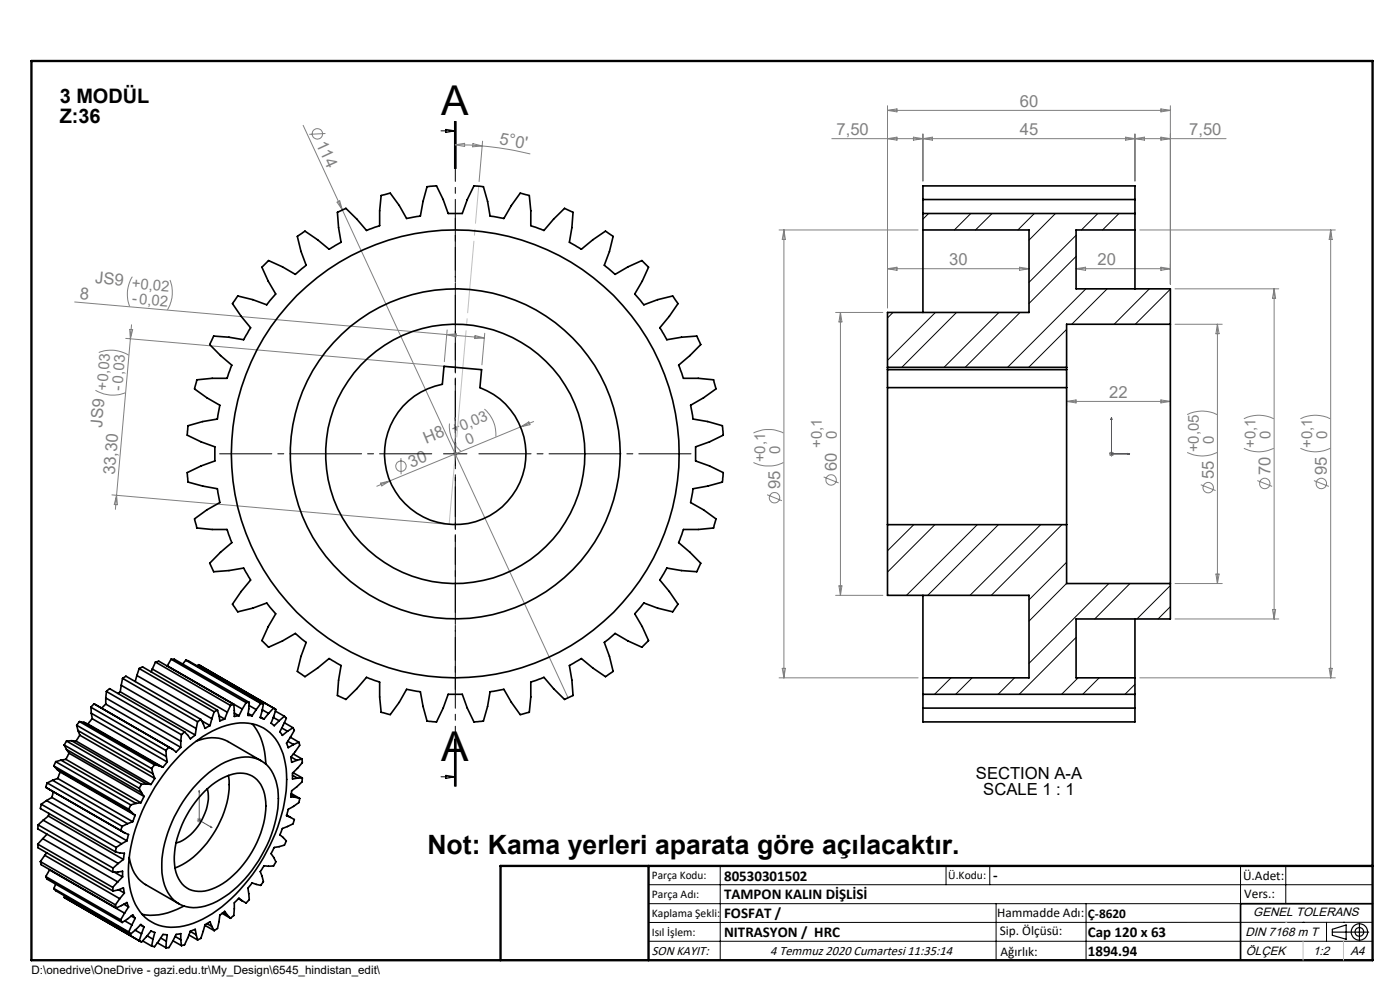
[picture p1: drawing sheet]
<svg xmlns="http://www.w3.org/2000/svg" width="297mm" height="210mm" viewBox="0 0 297 210" stroke-linecap="round" stroke-linejoin="round" font-family="sans-serif">
<g fill="none" stroke="#808080" stroke-width=".21">
<path d="M64.3 26.6l8.3 17.9M69 28.3l-3.4 .2M96.6 30.7l5.7 .3M96.6 30.7l2-.3v.7zM100.3 30.5l2 .5-2 .1zM102.3 31l1.1 .1a66.5 66.5 0 0 1 9.1 1.6M102.4 29.9l-.8 8.6M176.5 29.4h83.6M188.3 22.4v42.9M188.3 23.4h60M188.3 23.4l2-.3v.6zM188.3 29.4l2-.3v.6z"/>
<path d="M193.8 29.1l4 .6v-.6l-4 .6zM195.8 28.4v10M238.8 29.1v.6l4-.6v.6zM240.8 28.4v10M246.3 23.1l2 .3-2 .3zM246.3 29.1l2 .3-2 .3zM248.3 22.4v37.9M28.1 58.7a7 7 0 0 0-.6 6.3M36.1 59.4a7.1 7.1 0 0 1-.6 6.3M71.5 42.9l.6-.3 .5 1.9zM72.6 44.5l47.9 103.5M165.3 48.8h29.5"/>
<path d="M166.3 48.8v95M166.3 48.8l.3 2h-.7zM188.3 57l2-.3v.7zM188.3 57h30M216.3 56.7l2 .3-2 .4zM228.3 57h20M228.3 57l2-.3v.7zM241.8 48.8h41.5M246.3 56.7l2 .3-2 .4zM282.3 48.8l.3 2h-.6zM282.3 48.8v95M15.8 64.1l86.9 7.6"/>
<path d="M21 74.8a7 7 0 0 1 6.3 .5M26.7 71.8l70.5 6.2M27.5 69.9h.7l-.5 2zM27.7 71.9l-3 33.1M27.9 68.9l-.2 3M94.8 71l2-.2-.1 .7zM94.9 70l-.6 6.7M100.8 71.2l1.9 .5-2 .1zM102.8 70.7l-.6 6.7M177.3 66.3h10M178.3 66.3v60M178.3 66.3l.3 2h-.6z"/>
<path d="M226.3 78.9v7.2M248.3 69.8v16.3M249.3 68.8h10M249.3 61.3h22M258.3 68.8v55M258.3 68.8l.3 2h-.6zM270.3 61.3v70M270.3 61.3l.3 2h-.7zM20.2 82.8a7.1 7.1 0 0 0 6.4 .5M85.1 97.2v3.4M95.4 89.8a7 7 0 0 0 2.4 5.9M96.1 96.3h1"/>
<path d="M96.2 95.9l.7 .7M96.6 95.8v1M96.9 95.9l-.7 .7M102.8 86.8a7.1 7.1 0 0 1 2.4 5.8M110.5 90.5l-27.8 11.5M110.5 90.5l1.7-1 .2 .6zM113.2 89.4l-2.7 1.1M159.8 98.1a7.2 7.2 0 0 0 6.4 0M159.8 91.9a7.2 7.2 0 0 1 6.4 0M226.3 85.2h22M226.3 85.2l2-.4v.7zM235.3 96.3h1"/>
<path d="M235.4 95.9l.7 .7M235.8 95.8v1M236.1 95.9l-.7 .7M246.3 84.8l2 .4-2 .3zM251.8 96a7.2 7.2 0 0 0 6.4 0M251.8 87.9a7.2 7.2 0 0 1 6.4 0M263.9 95.1a7.1 7.1 0 0 0 6.3 0M263.9 88.8a7.1 7.1 0 0 1 6.3 0M275.9 95.1a7.1 7.1 0 0 0 6.3 0M275.9 88.8a7.1 7.1 0 0 1 6.3 0M23.7 105l70.6 6.2M24.7 105l-.2 3"/>
<path d="M24.7 105l.2 2.1-.7-.1zM80.8 102.5l1.9-.5-1.7 1.1zM82.7 102l-2.8 1.1M162.7 104.9l3.2 1.3M174.7 101.2l3.2 1.2M254.7 102.8l3.2 1.3M266.7 101.9l3.2 1.3M278.7 101.9l3.2 1.3M177.3 126.3h10M178 124.3h.6l-.3 2zM249.3 123.8h10M249.3 131.3h22"/>
<path d="M258 121.8h.6l-.3 2zM269.9 129.3h.7l-.3 2zM165.3 143.8h29.5M165.9 141.8h.7l-.3 2zM241.8 143.8h41.5M282 141.8h.6l-.3 2zM41.8 174h1M41.9 173.6l.7 .7M42.3 173.5v1M42.6 173.6l-.7 .7"/>
<circle cx="67.3" cy="28.4" r="1.11"/>
<circle cx="85" cy="98.9" r="1.11"/>
<circle cx="164.3" cy="105.6" r="1.1"/>
<circle cx="176.3" cy="101.8" r="1.1"/>
<circle cx="256.3" cy="103.4" r="1.11"/>
<circle cx="268.3" cy="102.6" r="1.11"/>
<circle cx="280.3" cy="102.6" r="1.11"/>
</g>
<g fill="none" stroke="#000" stroke-width=".25">
<path d="M282.6 197.7h7.8M282.6 197.1l3-.9v3l-3-.8zM288.4 195.8v3.8M106.2 203.7h185"/>
<circle cx="288.4" cy="197.7" r="1.74"/>
<circle cx="288.4" cy="197.7" r=".93"/>
</g>
<path d="M96.6 96.3h.1M96.6 96.2v.2zM96.6 88.6v.4v-.4M96.6 88.6v7.7M235.8 88.6l.1 .4h-.2zM235.8 88.6v7.7h3.8M239.3 96.2l.3 .1-.3 .1zM42.3 167.7v.4l-.1-.1zM42.3 167.7v6.3l2.7 1.6M44.7 175.3l.3 .3-.3-.1z" fill="none" stroke="#00f" stroke-width=".21"/>
<path d="M91.6 96.3h-45M96.6 91.3v-45M101.6 96.3h45M96.6 101.3v45" fill="none" stroke="#000" stroke-width=".21" stroke-dasharray="15.2 1.3 1.3 1.3" stroke-dashoffset="4.2"/>
<path d="M96.6 25.8v141" fill="none" stroke="#000" stroke-width=".21" stroke-dasharray="6.3 1.3 1.3 1.3" stroke-dashoffset="3.8"/>
<g fill="none" stroke="#000" stroke-width=".21">
<path d="M93.6 27.8h3M94.6 27.4l2 .4-2 .3zM96.4 25.8v10M96.6 25.8v10M96.8 25.8v10M94.1 96.3h5M96.6 93.8v5M96.4 156.8v10M96.6 156.8v10M96.8 156.8v10zM93.6 164.8h3M94.6 164.5l2 .3-2 .3z"/>
<path d="M137.6 187.7h153.6M137.6 191.7h153.6M137.6 199.7h153.6M152.8 183.7v20M200.7 183.7v4M210 183.7v4M211.3 191.7v12M230.4 191.7v12M263.2 183.7v20M272.8 183.7v8M276.4 195.6h.1M281.4 195.6v4.1"/>
<path d="M285 195.6h.1M291.2 195.6l-153.6 .1"/>
</g>
<path d="M291.2 191.7h-28v12" fill="none" stroke="#000" stroke-width=".35"/>
<path d="M6.7 12.9h284.5v190.8h-284.5zM137.6 183.7v20M291.2 183.7h-185v20" fill="none" stroke="#000" stroke-width=".5"/>
<path d="M98.2 78l-2.9 33.2" fill="none" stroke="#c0c0c0" stroke-width=".21" stroke-dasharray="15.2 1.3 1.3 1.3" stroke-dashoffset=".5"/>
<path d="M101.6 39.5l-3.4 38.5" fill="none" stroke="#c0c0c0" stroke-width=".21" stroke-dasharray="15.2 1.3 1.3 1.3" stroke-dashoffset="7.3"/>
<path d="M276.4 199.7v4M285 199.7v4" fill="none" stroke="#c0c0c0" stroke-width=".21"/>
<path d="M272.8 195.6h.1" fill="none" stroke="#c0c0c0" stroke-width=".25"/>
<g fill="#00f">
<path d="M44.7 175.3l.3 .3-.3-.1zM42.3 167.7v.4l-.1-.1zM96.6 96.2v.2zM96.6 88.6v.4z"/>
<path d="M239.3 96.2l.3 .1-.3 .1zM235.8 88.6l.1 .4h-.2zM239.3 96.2l.3 .1-.3 .1zM235.8 88.6l.1 .4h-.2z"/>
</g>
<g fill="none" stroke="#000" stroke-width=".35">
<path d="M55.6 56.7l1.4-1.4 2.9 1.3 2.8 1.6 2.2-1.9-1-3-.8-3.1 1.6-1.2 2.7 1.9 2.4 2 .3-.2 2.3-1.3-.6-3.1-.2-3.3 1.8-.8 2.3 2.3 2.1 2.4 2.7-1v-3.2l.4-3.2 1.9-.5 1.9 2.6 1.6 2.7 2.9-.5 .5-3.1 .9-3.1 1.8-.2h.2l1.4 2.9 1.1 3h3l1-3 1.4-2.9 2.1 .2 .8 3.1 .6 3.1 2.9 .5 1.6-2.7 1.8-2.6 2 .5 .3 3.2v3.2l2.8 1 2-2.4 2.4-2.3 1.8 .8-.3 3.3-.5 3.1 2.5 1.5 2.5-2 2.6-1.9 1.7 1.2-.8 3.1-1.1 3 2.3 1.9 2.7-1.6 3-1.3 1.4 1.4-1.4 2.9-1.5 2.8 1.9 2.3 2.9-1.1 3.2-.8 1.1 1.6-1.8 2.7-2 2.4 1.5 2.6 3.1-.6 3.2-.2 .9 1.8-2.3 2.3-2.4 2.1 1 2.7h3.1l3.3 .4 .5 1.9-2.6 1.9-2.8 1.6 .5 2.9 3.1 .5 3.1 .9 .2 1.8v.2l-2.9 1.4-2.9 1.1v3l2.9 1 2.9 1.5-.2 2-3.1 .8-3.1 .6-.5 2.9 2.8 1.6 2.6 1.9-.5 1.9-3.3 .3h-3.1l-1 2.8 2.4 2 2.3 2.4-.9 1.8-3.2-.3-3.1-.5-1.3 2.2-.2 .3 2 2.5 1.8 2.7-1.1 1.6-3.2-.8-2.9-1.1-1.9 2.3 1.5 2.7 1.4 3-1.4 1.4-3-1.3-2.7-1.6-2.3 1.9 1.1 2.9 .8 3.2-1.7 1.1-2.6-1.8-2.5-2-2.5 1.5 .5 3.1 .3 3.2-1.8 .9-2.4-2.3-2-2.4-2.8 1v3.1l-.3 3.3-2 .5-1.8-2.6-1.6-2.8-2.9 .5-.6 3.2-.8 3.1-1.8 .1h-.3l-1.4-2.9-1-2.9h-3l-1.1 2.9-1.4 2.9-2-.1-.9-3.1-.5-3.2-2.9-.5-1.6 2.8-1.9 2.6-1.9-.5-.4-3.3v-3.1l-2.7-1-2.1 2.4-2.3 2.3-1.8-.9 .2-3.2 .6-3.1-2.3-1.3-.3-.2-2.4 2-2.7 1.8-1.6-1.1 .8-3.2 1-2.9-2.2-1.9-2.8 1.6-2.9 1.3-1.4-1.4 1.3-3 1.6-2.7-1.9-2.3-3 1.1-3.2 .8-1.1-1.6 1.9-2.7 2-2.5-.2-.3-1.3-2.2-3.1 .5-3.3 .3-.8-1.8 2.3-2.4 2.4-2-1-2.8h-3.2l-3.2-.3-.5-1.9 2.6-1.9 2.7-1.6-.5-2.9-3.1-.6-3.1-.8-.2-1.8v-.2l3-1.5 2.9-1v-3l-2.9-1.1-3-1.4 .2-2 3.1-.9 3.1-.5 .5-2.9-2.7-1.6-2.6-1.9 .5-1.9 3.2-.4h3.2l1-2.7-2.4-2.1-2.3-2.3 .8-1.8 3.3 .2 3.1 .6 1.5-2.6-2-2.4-1.9-2.7 1.1-1.6 3.2 .8 3 1.1 1.9-2.3-1.6-2.8zM195.8 48.8v17.5M195.8 48.8h22.5v17.5h-30v15.9M195.8 48.8v-9.4h45v9.4M195.8 45.3h45M195.8 42.3h45M240.8 48.8v12.5M240.8 48.8h-12.5v12.5h20v7.5M188.3 77.9h38M188.3 78.4h38M248.3 68.8v55M248.3 68.8h-22v13.4"/>
<path d="M85.5 86.2a15.3 15.3 0 0 1 8.3-4.7l.4-3.8 8 .7-.4 3.8a15 15 0 0 1 8.1 21.1 15 15 0 0 1-22 5.3 15 15 0 0 1-2.4-22.4zM188.3 82.2v29.1M188.3 82.2h38M226.3 82.2v29.1M188.3 111.3v15h30v17.5h-22.5M188.3 111.3h38M226.3 111.3v12.5h22M36.3 139.8h.7l15.9 9.2M36.3 139.8l15.9 9.2M36.3 139.8l-.8 1.4M195.8 126.3v17.5M240.8 131.3v12.5"/>
<path d="M248.3 123.8v7.5h-20v12.5h12.5M13.6 158l15.9 9.2M13.6 158l.5 1M14.1 157.2l-.5 .8M14.1 157.2l15.9 9.2M14.1 159l15.9 9.2M14.1 159l.5 .8M14.6 159.8l-.6 1.3M14.6 159.8l16 9.1M15.2 157.1l-1.1 .1M15.2 157.1l15.9 9.2M15.2 157.1l.9 .1"/>
<path d="M16.1 157.2l15.9 9.2M16.3 153.8l15.9 9.2M16.3 153.8l.2 1.2M16.5 155l16 9.1M16.5 155l.4 1M16.9 153.1l-.6 .7M16.9 153.1l15.9 9.1M16.9 153.1l.9 .1M16.9 156l-.8 1.2M16.9 156l15.9 9.1M17.8 153.2l15.9 9.2M17.8 153.2l.9 .4"/>
<path d="M18.7 153.6l15.9 9.2M19.3 150l15.9 9.2M19.3 150l.1 1.3M19.4 151.3l15.9 9.2M19.4 151.3l.2 1.2M19.6 152.5l-.9 1.1M19.6 152.5l15.9 9.1M19.9 149.3l-.6 .7M19.9 149.3l16.8 9.7M19.9 149.3l.8 .4M22.4 149.4l-.8 .8M22.4 148.1l15.9 9.1"/>
<path d="M22.4 149.4l15.9 9.1M22.4 148.1v1.3M22.6 146.7l.6-.6 16 9.1M22.6 146.7l15.9 9.1M22.6 146.7l-.2 1.4M25.5 146.7l-.5 .4M25.5 146.7l15.9 9.2M25.7 145.4l15.9 9.1M25.7 145.4l-.2 1.3M26 143.9l.7-.5 15.9 9.2M26 143.9l15.9 9.2M26 143.9l-.3 1.5"/>
<path d="M29 143.3l15.9 9.2M29 143.3l-.3 1.3M29.5 141.8l.7-.3 15.9 9.2M29.5 141.8l15.9 9.2M29.5 141.8l-.5 1.5M32.3 141.9l15.9 9.2M32.3 141.9l-.2 .6M33 140.4l.7-.1 15.9 9.1M33 140.4l15.9 9.2M33 140.4l-.7 1.5M35.2 159.2l.1 1.3M35.5 141.2l15.9 9.2"/>
<path d="M35.5 141.2v.1M36.7 159l-.9-.5-.6 .7M38.3 158.5l-.9 1-.7-.5M38.3 157.2v1.3M38.5 155.8l-.2 1.4M39.2 155.2l-.7 .6M39.2 155.2l1.2 1.5 1-.8M39.4 140l.6 .2 15.9 9.2M39.4 140l15.9 9.2M39.4 140l-.6 .9M41.6 154.5l-.2 1.4M41.7 157.2a7.8 7.8 0 0 1 6.7 .1l7 4.1"/>
<path d="M41.9 153.1l-.3 1.4M42.1 141l.3 .1M42.1 141l16.2 9.3M42.1 141l-.2 .3M42.6 152.6l-.7 .5M42.6 152.6l.9 1.9 1.1-.6M42.8 152.9l1.8 1M44.9 152.5l-.3 1.4M45.4 151l-.5 1.5M46.1 150.7l-.7 .3M46.1 150.7l.5 2.2 1.1-.4M46.5 151.8l1.2 .7"/>
<path d="M48.2 151.1l-.5 1.4M48.9 149.6l-.7 1.5M49.6 149.4l-.7 .2M49.6 149.4l.1 2.6 1-.2M49.7 151.3l1 .5M51.4 150.4l-.7 1.4M52.2 149l-.8 1.4M52.6 151.3l.9 .5M52.8 149.6l1.6 .9M52.9 149h-.7M52.9 149l-.3 2.8h.9M53.5 153.5a13.7 13.7 0 0 1 2.9 8.6"/>
<path d="M54.4 150.5l-.9 1.3M55.2 152.1l.8 .4M55.3 149.2l.6 .2M55.3 149.2l-.9 1.3M55.6 150.6l1.4 .7M55.9 149.4l-.7 2.8 .8 .3M57 151.3l1-1.1 .5 .3-1 2.9 .7 .5 1-1M57 151.3l-1 1.2M58 152.2l1.2 .7M58.4 150.8l1.9 1.1M59.8 154.4l1.2 .7M60.3 151.9l.4 .5-1.3 2.8 .5 .8 1.1-.9"/>
<path d="M60.3 151.9l-1.1 1M60.3 153.3l1.9 1.1M61.1 157.3l1.2 .6M61.6 156.4l1.8 1M62.2 154.4l.2 .5-1.6 2.7 .3 1 1.2-.7M62.2 154.4l-1.2 .7M62.2 159.9l1.9 1.1M63.4 157.4l.2 .7-1.9 2.5 .2 1.1 1.1-.4M63.4 157.4l-1.1 .5M195.8 143.8v9.3h45v-9.3M195.8 147.3h45M195.8 150.2h45"/>
<path d="M8 179.1l.1 .7 15.9 9.2M8 179.1l15.9 9.1M8.1 175l-.1 .8 15.9 9.2M8.1 175l15.9 9.1M8.7 170.6l-.1 .9 15.9 9.2M8.7 170.6l16 9.2M9.1 177.9l15.9 9.2M9.1 177.9l-1.1 1.2M9.2 174l15.9 9.2M9.2 174l-1.1 1M9.7 167l16.7 9.7M9.7 167l.8 .5"/>
<path d="M9.9 169.8l-1.2 .8M9.9 169.8l15.9 9.2M10 176.9l-.9 1M10 166.1l-.3 .9M10 166.1l15.9 9.2M10.3 173.1l15.9 9.2M10.3 173.1l-1.1 .9M10.4 172.5l-.1 .6M11 169.1l15.9 9.3M11 169.1l-1.1 .7M11.1 165.5l-1.1 .6M11.1 165.5l16 9.2"/>
<path d="M11.3 167.9l-.3 1.2M11.4 162.5l15.9 9.2M11.4 162.5l.7 .7M11.8 161.6l-.4 .9M11.8 161.6l15.9 9.1M12.1 163.2l15.9 9.2M12.1 163.2l.7 .6M12.2 165.1l-1.1 .4M12.2 165.1l16 9.2M12.8 163.8l-.6 1.3M12.8 163.8l15.9 9.2M12.9 161.2l-1.1 .4"/>
<path d="M12.9 161.2l16 9.2M14 161.1l-1.1 .1M14 161.1l15.9 9.2M24.7 179.8l-.2 .9M25.8 179l-1.1 .8M25.9 175.3l-.3 .9 .8 .5M26.4 176.7l.9 .3-.4 1.4M26.9 178.4l-1.1 .6M27.1 174.7l-1.2 .6M27.3 171.7l.7 .7M27.7 170.7l-.4 1M28 172.4l.7 .6"/>
<path d="M28.2 174.3l-1.1 .4M28.7 173l-.5 1.3M28.9 170.4l-1.2 .3M29.5 167.2l.5 1M29.9 170.3l-1 .1M30 166.4l-.5 .8M30 168.2l.6 .7M30.6 168.9l-.7 1.4M31.1 166.3l-1.1 .1M31.1 166.3l.9 .1M32.2 163l.3 1.1M32.5 164.1l.3 1"/>
<path d="M32.8 162.2l-.6 .8M32.8 162.2l.9 .2M32.8 165.1l-.8 1.3M33.7 162.4l.9 .4M35.3 160.5l.2 1.1M35.5 161.6l-.9 1.2M38.1 160.3a22.2 22.2 0 0 1 11.9-6.9 8.7 8.7 0 0 1 10.1 6.6 25.2 25.2 0 0 1-1.2 15.5 37.8 37.8 0 0 1-13.9 18.3 14.7 14.7 0 0 1-10.5 2.7 9.1 9.1 0 0 1-6.8-7.4 28.1 28.1 0 0 1 2.5-17.1 41.3 41.3 0 0 1 7.9-11.7zM42.6 165.4a15 15 0 0 1 9.4-4.8 6.5 6.5 0 0 1 6.6 5.1 19.4 19.4 0 0 1-1.4 12.5 25.6 25.6 0 0 1-12 13.4 7.3 7.3 0 0 1-8.7-1.1 11.1 11.1 0 0 1-2.1-8.4 28.3 28.3 0 0 1 8.2-16.7zM43.5 167.8a11.9 11.9 0 0 1 7.5-3.8 5.3 5.3 0 0 1 5.3 5.2 19.8 19.8 0 0 1-4.7 14.1 13.6 13.6 0 0 1-8.8 5.8 5.2 5.2 0 0 1-5.7-4.8 19.1 19.1 0 0 1 4.3-14.1zM44 167.3a10.5 10.5 0 0 1-3.6 9.8l-1.7 1.2-1.3 .5M48.5 164.5a18.7 18.7 0 0 1-4 13.5 16.5 16.5 0 0 1-7.4 6.1M60.8 172.9l.8 .5"/>
<path d="M61.6 173.4l.8 .4-.2 1-2.3 .9-.5 1.4 1.3 1.3-.3 .8-2.2 .6-.7 1.3 1 1.7-.4 .8-1.1 .2-1-.2-.8 1.3 .7 2.1-.6 .8-1.8-.5-.9 1.1 .3 2.4-.7 .7-1.6-.9M61.7 160.6l1.3 .7M61.8 168.6l.9 .5M61.8 168.3l1.8 1.1M62.1 164.5l1 .6M62.2 163.9l1.9 1.1M62.7 169.1l.9 .3M63.6 169.4l-.2 .8-2.3 1.5-.3 1.3 .8 .4M64.1 161v.8l-2 2.2v1.2l1-.1M64.1 161l-1.1 .3M64.1 165v.9l-2.2 1.8-.2 1.3 1 .1M64.1 165l-1 .1"/>
<path d="M8.6 182.8l.1 .6 16 9.2M8.6 182.8l15.9 9.1M9.5 181.4l15.9 9.2M9.5 181.4l-.9 1.4M9.7 185.9l.3 .6 15.9 9.2M9.7 185.9l15.9 9.2M9.9 180.9l-.4 .5M10.5 184.5l15.9 9.2M10.5 184.5l-.8 1.4M10.5 184.5h.1M11.4 188.5l.4 .4 15.9 9.2M11.4 188.5l15.9 9.2"/>
<path d="M11.8 187.5l-.4 1M13.6 190.4l.3 .1M13.6 190.4l16.2 9.3M13.7 190l-.1 .4M23.9 188.2l.1 .8M23.9 185l2.1-.2v1.2M24 189l2.2-.7 .2 1.1M24 184.1l-.1 .9M24.2 185l1.8 1M24.5 180.7l1.9 .3-.2 1.3M24.5 191.9l.2 .7M25 187.1l-1.1 1.1"/>
<path d="M25.1 183.2l-1.1 .9M25.2 188.7l1.2 .7M25.4 190.6l-.9 1.3M25.6 195.1l.3 .6M26 186l-1 1.1M26.2 182.3l-1.1 .9M26.3 191.8l1 .6M26.4 189.4l-1 1.2M26.4 193.7l-.8 1.4M26.5 195.3l1.5 .9M27.3 192.4l-.4-1-2.2 1.2M27.3 192.4l-.9 1.3"/>
<path d="M27.3 197.7l.4 .4M27.4 181.9a7.7 7.7 0 0 0 3.5 5.7l7 4.1M27.8 194.3l.9 .5M28 196.2l-.7 1.5M28.6 197.3l1.4 .8M28.7 194.8l-.5-.7-2.3 1.6M28.7 194.8l-.7 1.4M29.8 196.2l.8 .4M30 198.1l-.5 1.5 .5 .2 2-2.3 .8 .3-.3 1.4M30.3 199.6l1.9 1.1M30.6 196.6l-.7-.5-2.2 2M30.6 196.6l-.6 1.5"/>
<path d="M31.2 198.5l1.3 .7M32.5 199.2l-.3 1.5M33.4 200l1.8 1M34.1 199l1.2 .7M35.3 199.7l.2-1.4-.9-.1-1.8 2.6-.6-.1M35.3 199.7l-.1 1.3M36.7 199.6l1.8 1M37.1 198.6l1.2 .7M38.3 199.3v-1.3l-.9 .2-1.6 2.8h-.6M38.3 199.3l.2 1.3M39 192.2a13.1 13.1 0 0 1-8.8 1.7M40.1 198.3l1.8 1.1"/>
<path d="M40.4 197.6l1.2 .7M41.6 198.3l-.2-1.2-1 .4-1.2 2.9-.7 .2M41.6 198.3l.3 1.1M43.5 196.3l1.9 1.1M43.9 195.9l1 .6M44.9 196.5l-.3-1-1.1 .6-.9 2.9-.7 .4M44.9 196.5l.5 .9M47.1 193.7l1.8 1.1M47.3 193.6l.9 .5M48.2 194.1l-.5-.8-1.1 .8-.5 2.8-.7 .5M48.2 194.1l.7 .7M51.4 191.1l-.7-.6-1 1-.1 2.7-.7 .6"/>
<circle cx="96.6" cy="96.3" r="47.5"/>
<circle cx="96.6" cy="96.3" r="27.5"/>
<circle cx="96.6" cy="96.3" r="35"/>
</g>
<g fill="none" stroke="#000" stroke-width=".21">
<path d="M197 45.3l-1.2 1.2M206 45.3l-3.5 3.5M210.5 45.3l-3.6 3.5M219.4 45.3l-3.5 3.5M223.9 45.3l-5.6 5.6M228.3 49.9l-10 10M228.3 54.4l-10 10M232.9 45.3l-3.5 3.5M237.4 45.3l-3.5 3.5M189.4 66.3l-1.1 1.1M198.4 66.3l-10.1 10.1M202.9 66.3l-11.6 11.6"/>
<path d="M211.9 66.3l-11.6 11.6M216.4 66.3l-11.6 11.6M226.3 69.9l-8.1 8M230.4 61.3l-16.7 16.6M234.9 61.3l-7.5 7.5M243.8 61.3l-7.4 7.5M248.3 61.3l-7.5 7.5M193.9 111.3l-5.6 5.5M198.3 111.3l-10 10M207.3 111.3l-15 15M211.8 111.3l-15 15M220.8 111.3l-15 15"/>
<path d="M225.3 111.3l-15 15M226.3 119.3l-8 7.9M226.3 123.7l-8 8.1M228.3 135.2l-12.1 12.1M235.2 123.8l-16.9 16.9M239.7 123.8l-7.5 7.5M248.3 124.2l-7.1 7.1M248.3 128.7l-2.6 2.6M201.8 143.8l-3.5 3.5M206.2 143.8l-3.5 3.5M215.2 143.8l-3.5 3.5M228.7 143.8l-3.5 3.5"/>
<path d="M233.2 143.8l-3.5 3.5M240.8 145.2l-2.1 2.1"/>
</g>
<g font-size="8.7">
<text x="93.6" y="24.3">A</text>
<text x="93.6" y="161.3">A</text>
</g>
<text font-size="5.6" x="90.7" y="181.2">Not: Kama yerleri aparata göre açılacaktır.</text>
<g font-size="4.2">
<text x="12.7" y="21.8">3 MODÜL</text>
<text x="12.7" y="26">Z:36</text>
</g>
<g font-size="3.5" fill="#808080">
<text x="216.3" y="22.6">60</text>
<text x="177.5" y="28.6">7,50</text>
<text x="216.3" y="28.6">45</text>
<text x="252.3" y="28.6">7,50</text>
<text x="67" y="30.5" transform="rotate(65 67 30.5)">114</text>
<text x="105.8" y="30.5" transform="rotate(11 105.8 30.5)">5°0'</text>
<text x="201.4" y="56.2">30</text>
<text x="232.8" y="56.2">20</text>
<text x="16.9" y="63.4" transform="rotate(5 16.9 63.4)">8</text>
<text x="20.1" y="60.1" transform="rotate(5 20.1 60.1)">JS9 +0,02</text>
<text x="235.3" y="84.3">22</text>
<text x="21.7" y="90.7" transform="rotate(-85 21.7 90.7)">JS9 +0,03</text>
<text x="90.4" y="94.1" transform="rotate(-22 90.4 94.1)">H8 +0,03</text>
<text x="24.3" y="100.8" transform="rotate(-85 24.3 100.8)">33,30</text>
<text x="87.2" y="99.3" transform="rotate(-22 87.2 99.3)">30</text>
<text x="177.5" y="100" transform="rotate(-90 177.5 100)">60</text>
<text x="257.5" y="101.6" transform="rotate(-90 257.5 101.6)">55</text>
<text x="269.5" y="100.7" transform="rotate(-90 269.5 100.7)">70</text>
<text x="281.5" y="100.7" transform="rotate(-90 281.5 100.7)">95</text>
<text x="165.5" y="103.7" transform="rotate(-90 165.5 103.7)">95</text>
</g>
<g font-size="3.5">
<text x="207" y="165.2">SECTION A-A</text>
<text x="208.6" y="168.7">SCALE 1 : 1</text>
</g>
<g font-size="3.2" fill="#808080">
<text x="28" y="64.3" transform="rotate(5 28 64.3)">-0,02</text>
<text x="25.9" y="82.9" transform="rotate(-85 25.9 82.9)">-0,03</text>
<text x="99.2" y="94.3" transform="rotate(-22 99.2 94.3)">0</text>
<text x="174.3" y="95.1" transform="rotate(-90 174.3 95.1)">+0,1</text>
<text x="177.5" y="93.2" transform="rotate(-90 177.5 93.2)">0</text>
<text x="254.3" y="96" transform="rotate(-90 254.3 96)">+0,05</text>
<text x="257.5" y="94.1" transform="rotate(-90 257.5 94.1)">0</text>
<text x="266.3" y="95.1" transform="rotate(-90 266.3 95.1)">+0,1</text>
<text x="269.5" y="93.2" transform="rotate(-90 269.5 93.2)">0</text>
<text x="278.3" y="95.1" transform="rotate(-90 278.3 95.1)">+0,1</text>
<text x="281.5" y="93.2" transform="rotate(-90 281.5 93.2)">0</text>
<text x="162.3" y="98.1" transform="rotate(-90 162.3 98.1)">+0,1</text>
<text x="165.5" y="96.2" transform="rotate(-90 165.5 96.2)">0</text>
</g>
<g font-size="3.2">
<text x="153.6" y="186.8">80530301502</text>
<text x="153.6" y="190.8">TAMPON KALIN DİŞLİSİ</text>
<text x="210.7" y="186.6">-</text>
<text x="153.6" y="194.8">FOSFAT /</text>
<text x="153.6" y="198.8">NITRASYON / HRC</text>
<text x="230.8" y="198.7">Cap 120 x 63</text>
<text x="230.8" y="202.8">1894.94</text>
</g>
<g font-size="2.8">
<text x="263.7" y="186.7">Ü.Adet:</text>
<text x="263.9" y="190.5">Vers.:</text>
<text x="211.5" y="194.5">Hammadde Adı:</text>
<text x="230.8" y="194.7">Ç-8620</text>
<text x="138.3" y="202.6">SON KAYIT:</text>
<text x="163.4" y="202.6">4 Temmuz 2020 Cumartesi 11:35:14</text>
<text x="212.1" y="198.4">Sip. Ölçüsü:</text>
<text x="212.2" y="202.7">Ağırlık:</text>
</g>
<g font-size="2.6">
<text x="265.9" y="194.4">GENEL TOLERANS</text>
<text x="264.2" y="198.5">DIN 7168 m T</text>
<text x="264.3" y="202.6">ÖLÇEK</text>
<text x="278.5" y="202.6">1:2</text>
<text x="286.5" y="202.6">A4</text>
</g>
<g font-size="2.5">
<text x="138.3" y="186.4">Parça Kodu:</text>
<text x="138.3" y="190.5">Parça Adı:</text>
<text x="201.2" y="186.5">Ü.Kodu:</text>
<text x="138.3" y="194.5">Kaplama Şekli:</text>
<text x="138.3" y="198.6">Isıl İşlem:</text>
<text x="6.7" y="206.7">D:\onedrive\OneDrive - gazi.edu.tr\My_Design\6545_hindistan_edit\</text>
</g>
</svg>
